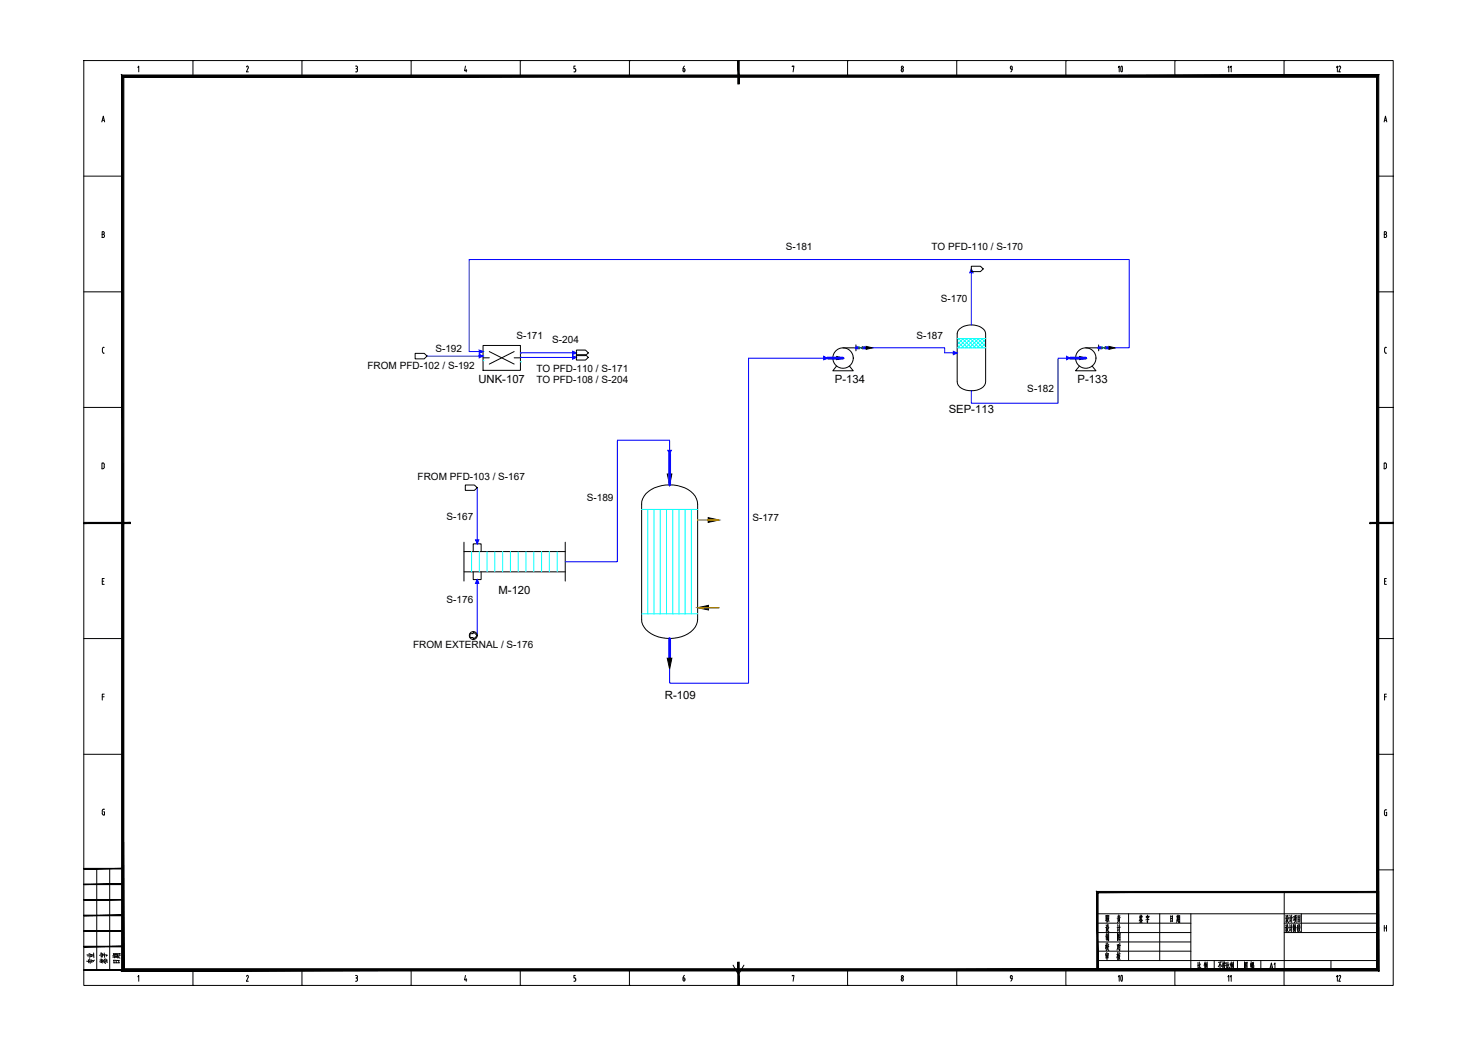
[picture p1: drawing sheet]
<svg xmlns="http://www.w3.org/2000/svg" width="420mm" height="297mm" viewBox="0 0 420 297" stroke-linecap="round" stroke-linejoin="round" font-family="sans-serif">
<g fill="none" stroke="#000" stroke-width=".28">
<path d="M23.8 17.2h372.3v262.9h-372.3zM39.2 19.2l.2-.4v1.6M54.8 17.2h.1M54.8 17.2v4.5M70.3 18.8l.3 .4-.6 1.2h.6M70.3 18.8l-.2 .2M85.8 17.2h.1M85.8 17.2v4.5M101.1 18.8l.5 .2v.3l-.2 .2 .2 .4M101.2 19.5h.1M101.6 19.9v.2M116.9 17.2h.1"/>
<path d="M116.9 17.2v4.5M132.3 18.8l-.2 1.3h.6M132.5 19.7v.7M147.9 17.2h.1M147.9 17.2v4.5M163.4 19.5l.3 .4M163.6 18.8h-.5v.7h.3M163.6 19.9v.2M178.9 17.2h.1M178.9 17.2v4.5M194.4 19.5h-.2v.6M194.5 19.5l.2 .4"/>
<path d="M194.6 18.8l-.4 .7M194.7 19.9v.2M209.9 17.2h.1M225.2 19v-.2h.5l-.2 1.6M240.9 17.2h.1M240.9 17.2v4.5M256.2 19.9v.2M256.2 19.9l.3-.4 .3 .4M256.7 19.9v.2M272 17.2h.1M272 17.2v4.5M287.2 19.1l.3-.3 .3 .3"/>
<path d="M287.2 19.2l.2 .4 .3 .1v-.5M287.7 19.6l-.4 .8M303 17.2h.1M303 17.2v4.5M334 17.2h.1M334 17.2v4.5M365 17.2h.1M365 17.2v4.5M28.9 34.7l.5-1.7 .3 1.7M29.1 34.2h.5M101.6 20.1l-.1 .3h-.4M163.7 20.1l-.1 .3h-.5"/>
<path d="M194.2 20.1l.2 .3 .3-.3M256.2 20.1l.3 .3 .3-.3M393.5 34.7l.4-1.7 .3 1.7M393.6 34.2h.5M23.8 50.1h11.1M391.6 50.1h4.5M396.1 50.1h.1M29 65.9l.6 .1v.4l-.2 .2 .3 .5-.3 .4h-.4zM29 66.6h.4M393.5 65.9l.6 .1v.4l-.2 .2 .3 .5-.3 .4h-.4zM393.5 66.6h.4M23.8 83h11.1"/>
<path d="M29.2 100l.2 .4M29.6 98.7l-.4 .2-.1 1.1M391.6 83h4.5M393.6 99.1v.9M393.6 100l.3 .4M393.9 98.7h.3M393.9 98.7l-.3 .4M396.1 83h.1M23.8 115.8h11.1M29.4 100.4h.2M391.6 115.8h4.5M393.9 100.4h.3"/>
<path d="M396.1 115.8h.1M29.3 133.2l.3-.2v-1.2l-.6-.2v1.7h.3M394.1 132.1v.6M394.2 132.7l-.4 .5M394.2 132.1l-.2-.4-.5-.1v1.7h.3M396.1 148.7h.1M29.1 165.2h.4M29.6 164.5h-.5v1.6h.5M393.6 165.2h.4M394.1 164.5h-.5v1.6h.5M23.8 181.5h11.1M29.1 198.1h.5"/>
<path d="M29.6 197.3h-.5v1.7M391.6 181.5h4.5M393.6 198.1h.5M394.1 197.3h-.5v1.7M396.1 181.5h.1M23.8 214.4h11.1M391.6 214.4h4.5M396.1 214.4h.1M29.5 230.7h.2v1h-.3M29.7 230l-.6 .2v1.2l.3 .2M393.6 230.7v.7M394 230.9h.2v.9l-.5-.1-.1-.3"/>
<path d="M394.2 230.2l-.5 .1-.1 .3M27.5 246.9v28.8M31.2 246.9v28.8M311.9 259.7h79.7M320.8 259.7v13.3M329.7 259.7v13.3M338.5 259.7v16M365.1 253.6v22.1M369.9 259.7v5.4M391.6 247.3h4.5M396.1 247.3h.1M39.2 277.7l.2-.4v1.6"/>
<path d="M54.8 275.7v4.4M70.3 277.2l.3 .4-.6 1.3h.6M70.3 277.3l-.2 .2M85.8 275.7v4.4M101.1 277.3l.5 .1v.4l-.2 .2M101.1 278.9h.2M101.2 278h.1M101.4 278l.2 .3M101.6 278.4v.1M101.6 278.5l-.2 .4M116.9 275.7v4.4M132.3 277.3l-.2 1.2h.6"/>
<path d="M132.5 278.2v.7M147.9 275.7v4.4M163.1 278.9h.3M163.6 277.3h-.5v.7a.48 .48 0 0 1 .5 .3 .48 .48 0 0 1-.2 .6M178.9 275.7v4.4M194.6 277.2l-.4 .8M194.7 278.4v.1M194.7 278.3l-.1-.3h-.4l.1 .8h.3l.1-.3M208.4 274.3l1.5 2.7 1.6-2.7M225.2 277.4v-.1h.5l-.2 1.6M240.9 275.7v4.4M256.4 278a.36 .36 0 0 1 .4 .4 .36 .36 0 0 1-.5 .3z"/>
<path d="M272 275.7v4.4M287.2 277.6l.3-.3 .3 .3M287.2 277.7l.3 .5M287.5 278.2h.2M287.7 277.7v.7l-.4 .5M303 275.7v4.4M311.9 273h79.7M311.9 262.4h26.6M311.9 265.1h26.6M311.9 267.7h26.6M311.9 270.4h26.6M324.1 261.6l.1 .4"/>
<path d="M324.2 260.1l-.2 .9M324.2 260.5v.4M324.3 260.8l.5 .8M324.3 261.6v.3M324.4 260.5h-.3M324.5 261.3l-.4 .1M324.6 260.1l-.8 1.7M324.6 260.5v.4M324.6 261.6l-.2 .5M324.7 262.1l-.7 .1M324.8 260.5h-.3M325.9 260.4v.5"/>
<path d="M326.2 260.1v.3M326.2 261.1v1.2l-.2-.3M326.4 260.8l-.4 .1M326.4 260.7l-.2 .5M326.6 260.4l-.1 .4M326.6 260.5h-.7M326.6 261.4l-.9 .1M332.8 260.3v1.7M333.2 261.1h-.4M333.3 261.8l-.5 .1M333.3 260.4l-.5 .1M333.3 260.3v1.7"/>
<path d="M334 275.7v4.4M334.7 260.1v1.4M334.7 261.6l-.2 .6M334.8 261.6l.1 .4M334.8 260.8h-.1M334.8 261.1l-.1 .1M334.9 260.1v1.3M335 260.5l-.5 .1M335 261.4l-.5 .2M335.1 260.3v1.1M335.3 261.3l-.3 .9M335.3 260.8h-.2"/>
<path d="M335.4 260.3v1.9l-.2-.1M335.4 260.3l-.3 .1M340.6 273.6v1.7M340.9 275l-.4 .4M340.9 274.3l-.3 .1M340.9 273.5v1.7l.2 .2h.2v-.5M341.2 274l-.3 .6M342.5 273.8v1.7M342.6 273.4l-.3 1M342.7 274.2l.2-.1-.3 1.2M342.7 274.5l.1 .3M342.8 273.8l-.2 .9"/>
<path d="M343 273.7l-.4 .1M343 274v.9M343.2 273.4v2.1l-.2-.3M345.2 273v2.7M346.8 273.9v1.5M346.9 273.5l-.6 1.3M347 274.1l.3 .6M347.3 273.4l-.9 .1M347.7 273.3v2.2l-.2-.3M347.8 274.3l-.3 .4M347.8 274l-.3 .1M347.9 273.7l-.1 .4"/>
<path d="M348 273.3l.1 .4M348.1 274l-.2 .9 .4 .5M348.2 274.5l-.4 1M348.3 273.8l-.4 .1M348.3 273.7v.4M348.4 274.4l-.6 .2M348.7 273.6v1.6M349 274.3l-.3 .1M349.1 273.5v1.7l.2 .2h.2v-.5M349.4 274l-.3 .6M350 273.8v1.7M350 273.4l-.3 1"/>
<path d="M350.1 274.2l.2-.1-.2 1.2M350.1 274.4l.1 .3M350.2 273.8l-.2 .9M350.4 273.7l-.3 .1M350.5 273.9v1M350.6 273.4v2.1l-.1-.3M351.8 273v2.7M353.8 275.4v-1.9v2M353.8 275.3l.7 .1M354.1 274.1l.4 .5M354.1 274.9l.1 .3M354.1 274.6l.1 .3"/>
<path d="M354.2 273.8l-.3 .5M354.3 274h-.2M354.4 273.9l-.5 .9M354.5 273.5v1.9M354.5 273.6l-.7 .1M355.5 273.9v.9M355.7 273.3v2.2M355.8 273.9v.7M355.8 274l-.3 .1M356 274.5v1M356.1 273.8v.6M356.2 274.6v.8"/>
<path d="M356.3 274.9l-.3 .1M356.3 273.9h-.2M356.3 273.8v.5h-.2M356.4 274.5l-.4 .1M356.4 275.4h-.4M356.4 273.5l-.4 .1M356.4 274.4v1M365 275.7v4.4M365.1 262.4h26.5M365.1 265.1h26.5M365.5 262.9l.1 .4M365.5 260.3l.2 .3"/>
<path d="M365.6 263.6h-.3M365.6 263.5v1M365.6 260.9l-.2 .1M365.6 260.8v1.1M365.7 264.2l-.2 .5M365.8 264l.5 .9M365.8 261.6l-.3 .4M365.8 262.8l-.1 1M365.9 260.2l-.2 1M365.9 261.4l.4 .8M366 262.8v.7l.3 .1M366 262.9l-.2 .1"/>
<path d="M366.1 260.2l.1 .7h.1M366.1 260.3h-.2M366.1 263.7l-.5 1.2M366.1 263.8h-.4M366.2 261.1l-.4 .1M366.2 261.1l-.5 1.1M366.6 262.8l.2 .4M366.7 260.2l.1 .3M366.7 263.4v1.2M366.7 263.5l-.2 .1M366.8 260.8l-.2 .1M366.8 260.8l-.1 1.1"/>
<path d="M366.8 264.2l-.2 .5M366.9 261.5l-.2 .5M367.1 262.8v2.1M367.2 260.1v2.1M367.4 263.5l-.6 .1M367.4 260.8l-.5 .2M367.7 263l.2-.1-.1 1.3-.1-.2M367.7 262.8v2M367.9 260.6v.9M368 260.5l-.3 .1M368.1 263.6l-.3 1.3M368.1 261.3l-.4 .3"/>
<path d="M368.1 260.6v1.1M368.2 263l.3 .8M368.2 262.7l-.3 1M368.2 263.6v1.3M368.3 260.9l-.1 1-.3 .4M368.3 260.3l-.1 .4M368.3 261.7l.2 .5M368.5 260.7h-.4M368.5 260.6v1.1M368.6 260.2l-.5 .1M368.9 263v1.8M369 260.2v1.9"/>
<path d="M369.1 263.7h-.2M369.1 263.3l-.2 .1M369.1 264l-.3 .2M369.1 262.8l-.2 .3M369.2 264l.4 .8M369.3 262.8l-.1 1M369.3 263l.2-.1v.6M369.5 263.5l.1 .1M369.5 261.3l-.5 .1M369.5 260.8l-.5 .1M369.5 263.8l-.5 1.1M369.5 261.8l-.5 .1"/>
<path d="M369.5 263.8l-.3 .1M369.6 260.3l-.6 .1M369.6 260.3l-.1 1.8M378.4 273v2.7M393.5 263v1.7M393.5 263.8h.7M394.2 263v1.7M54.8 280.1h.1M85.8 280.1h.1M116.9 280.1h.1M147.9 280.1h.1M178.9 280.1h.1"/>
<path d="M209.9 280.1h.1M240.9 280.1h.1M272 280.1h.1M303 280.1h.1M334 280.1h.1M365 280.1h.1"/>
<circle cx="256.5" cy="19.1" r=".32"/>
<circle cx="256.5" cy="277.6" r=".32"/>
</g>
<g fill="#000" stroke="#000" stroke-width=".28">
<path d="M209.7 17.2l.4 6.7v-6.7zM209.7 17.2l.4 6.7h-.4z"/>
<path d="M34.6 21.3l.6 254.1v-253.4zM34.6 21.3l.6 254.1-.6 .6zM35.2 275.4l-.6 .6 356.7-.6zM34.6 276l356.7-.6 .7 .6zM391.3 22v253.4l.7 .6zM391.3 22l.7-.7v254.7zM35.2 22h356.1l.7-.7zM34.6 21.3h357.4l-356.8 .7z"/>
<path d="M23.8 148.5v.3l13.3-.3zM23.8 148.8l13.3-.3v.3z"/>
<path d="M389.4 148.8h6.7v-.3zM389.4 148.5h6.7l-6.7 .3z"/>
<path d="M23.8 255.8h11.1v-.1zM23.8 255.7h11.1l-11.1 .1z"/>
<path d="M23.8 251.4h11.1v-.1zM23.8 251.3h11.1l-11.1 .1z"/>
<path d="M23.8 247h11.1v-.2zM23.8 246.8h11.1l-11.1 .2z"/>
<path d="M312.2 253.7h79.4v-.3zM311.8 253.4h79.8l-79.4 .3zM311.8 253.4l.4 22.3v-22zM311.8 253.4l.4 22.3h-.4z"/>
<path d="M23.8 275.8h11.1v-.2zM23.8 275.6h11.1l-11.1 .2z"/>
<path d="M23.8 269.1h11.1v-.1zM23.8 269h11.1l-11.1 .1z"/>
<path d="M23.8 264.7h11.1v-.2zM23.8 264.5h11.1l-11.1 .2z"/>
<path d="M23.8 260.3h11.1v-.2zM23.8 260.1h11.1l-11.1 .2z"/>
<path d="M209.7 273.5v6.6h.4zM209.7 273.5h.4v6.6z"/>
</g>
<g fill="none" stroke="#000" stroke-width=".28">
<path d="M239.6 98.9h3.7M243.3 98v1.7M272.8 93.5a5.4 5.4 0 0 1 7.1 .4l.3 1v13.6a3.5 3.5 0 0 1-4.1 2.6 3.5 3.5 0 0 1-4-2.6v-13.6l.3-1zM308.6 98.9h3.7M312.3 98v1.7M237.8 104l-1 1.4h5.8l-1.1-1.4M306.9 104l-1.1 1.4h5.8l-1.1-1.4M131.9 154.1v11.1M131.9 156.8h28.8M134.5 156.8v-2.2h2.3v2.2M160.7 154.1v11.1M183.6 140.3a10.3 10.3 0 0 1 13.4 0 4.6 4.6 0 0 1 1.3 3v32.8a6.1 6.1 0 0 1-5.7 5.2 9.4 9.4 0 0 1-9.5-3l-.7-1.5v-.7v-32.8a4.3 4.3 0 0 1 1.2-3z"/>
<path d="M131.9 162.5h28.8M134.5 162.5v2.2h2.3v-2.2"/>
<circle cx="239.7" cy="101.8" r="2.9"/>
<circle cx="308.7" cy="101.8" r="2.9"/>
</g>
<path d="M243.3 98.9h.9M245.2 98.9h1M312.3 98.9h.9M314.3 98.9h.9M235.3 101.8h4.3M304.3 101.8h4.3M190.4 129.1v8.7M190.4 181.5v5.6" fill="none" stroke="#00f" stroke-width=".8"/>
<path d="M244.2 98.6v.6l1-.6v.6zM244.7 98.9h.1M313.2 98.6v.6l1.1-.6v.6zM313.7 98.9h.1" fill="none" stroke="#0f0" stroke-width=".28"/>
<path d="M246.2 98.5l1.8 .4-1.8 .4zM315.2 98.5l1.8 .4-1.8 .4zM237.9 101.3l1.7 .5-1.7 .4zM306.9 101.3l1.7 .5-1.7 .4zM189.7 134.7h1.3l-.6 3.1zM201.3 147.1l3.1 .7-3.1 .7zM198.3 172.7l3.1-.6v1.3zM189.7 187.1h1.3l-.6 3.1z" fill="#000" stroke="#000" stroke-width=".28"/>
<g fill="none" stroke="#0ff" stroke-width=".28">
<path d="M272.1 98.1l.8 .8M272.1 97l1.9 1.9M272.1 96.3h8.1M272.1 98.9h8.1M272.5 96.3l2.6 2.6M272.7 96.3l-.6 .5M273.6 96.3l2.6 2.6M273.8 96.3l-1.7 1.6M274.7 96.3l2.6 2.6M274.9 96.3l-2.6 2.6M275.8 96.3l2.6 2.6M276 96.3l-2.6 2.6"/>
<path d="M276.9 96.3l2.6 2.6M277.1 96.3l-2.6 2.6M278 96.3l2.2 2.2M278.2 96.3l-2.6 2.6M279.1 96.3l1.1 1.1M279.3 96.3l-2.6 2.6M280.2 96.5l-2.4 2.4M280.2 97.5l-1.3 1.4M280.2 98.6l-.3 .3M134.1 156.8v5.7M136.3 156.8v5.7M138.5 156.8v5.7"/>
<path d="M140.7 156.8v5.7M142.9 156.8v5.7M145.1 156.8v5.7M147.3 156.8v5.7M149.5 156.8v5.7M151.8 156.8v5.7M154 156.8v5.7M156.2 156.8v5.7M158.4 156.8v5.7M182.4 144.8h15.9M184.1 144.8v29.7M185.9 144.8v29.7"/>
<path d="M187.7 144.8v29.7M189.5 144.8v29.7M191.2 144.8v29.7M193 144.8v29.7M194.8 144.8v29.7M196.5 144.8v29.7M182.4 174.5h15.9"/>
</g>
<path d="M198.3 147.8h6.1M198.3 172.7h6.1h-3" fill="none" stroke="#ffbf00" stroke-width=".38"/>
<!-- layer: equipment_outline -->
<path d="M137.3 98.2h10.6v7.1h-10.6z" fill="none" stroke="#000" stroke-width=".28"/>
<!-- layer: internal_symbol -->
<path d="M139.1 99.9l7.1 3.6M146.2 99.9l-7.1 3.6" fill="none" stroke="#000" stroke-width=".28"/>
<!-- layer: process_line -->
<path d="M137.3 101.7h1.8M146.2 101.7h1.7" fill="none" stroke="#000" stroke-width=".28"/>
<!-- layer: EQUIPMENT -->
<path d="M137.3 99.9h.1M137.3 101.2h.1M137.3 102.5h.1M147.9 100.3h.1M147.9 101.6h.1M147.9 102.9h.1" fill="none" stroke="#0ff" stroke-width=".28"/>
<!-- layer: STREAM -->
<path d="M276.1 76.4v16M248 98.9h20.5v1.4h3.6M317 98.9h4v-25.1h-187.7v26.1h4M121.4 101.2h15.9M147.9 100.3h16M147.9 101.6h16M235.3 101.8h-22.5v92.4h-22.4v-4M304.3 101.8h-3.5v12.8h-24.7v-3.5M135.7 138.6v16M190.4 129.1v-4h-14.9v34.6h-14.8M135.7 164.7v16" fill="none" stroke="#00f" stroke-width=".28"/>
<!-- layer: STREAM_ARROW -->
<g fill="#00f" stroke="#00f" stroke-width=".28">
<path d="M135.2 153.4h.9l-.4 1.2z"/>
<path d="M276.1 76.4l.5 1.1h-.9z"/>
<path d="M162.8 99.8l1.1 .5-1.1 .5z"/>
<path d="M135.7 164.7l.4 1.1h-.9z"/>
<path d="M234.2 101.3l1.1 .5-1.1 .5z"/>
<path d="M136.2 99.5l1.1 .4-1.1 .5z"/>
<path d="M303.2 101.3l1.1 .5-1.1 .5z"/>
<path d="M271 99.9l1.1 .4-1.1 .5z"/>
<path d="M189.9 128h1l-.5 1.1z"/>
<path d="M136.2 100.7l1.1 .5-1.1 .5z"/>
<path d="M162.8 101.1l1.1 .5-1.1 .5z"/>
</g>
<!-- layer: CONNECTOR -->
<g fill="none" stroke="#000" stroke-width=".28">
<path d="M276.1 75.7h2.6l.8 .7-.8 .8h-2.6zM163.9 99.5h2.5l.8 .8-.8 .8h-2.5zM118 100.4h2.6l.8 .8-.8 .8h-2.6zM163.9 100.8h2.5l.8 .8-.8 .7h-2.5zM132.3 137.9h2.6l.8 .7-.8 .8h-2.6zM133.6 180.1h.9v-.5l1.2 1.1-1.2 1.1v-.6h-.9z"/>
<circle cx="134.5" cy="180.6" r="1.12"/>
</g>
<text font-size="6.6" x="315.7" y="280.8">10</text>
<text font-size="6.2" x="315.7" y="22.2">10</text>
<text font-size="5.7" x="27.9" y="275.2" transform="rotate(-90 27.9 275.2)">专业</text>
<g font-size="5.3">
<text x="312.9" y="263.5">职 责</text>
<text x="313.3" y="268.5">制 图</text>
<text x="31.4" y="275.2" transform="rotate(-90 31.4 275.2)">签字</text>
<text x="34.9" y="274.8" transform="rotate(-90 34.9 274.8)">日期</text>
<text x="312.9" y="271.3">校 对</text>
</g>
<g font-size="4.4">
<text x="378.5" y="21.5">12</text>
<text x="363.4" y="276.6" transform="rotate(-90 363.4 276.6)">A1</text>
<text x="382.1" y="280.1" transform="rotate(-90 382.1 280.1)">12</text>
</g>
<g font-size="4">
<text x="351" y="21.5" transform="rotate(-90 351 21.5)">11</text>
<text x="351" y="280.1" transform="rotate(-90 351 280.1)">11</text>
</g>
<g font-size="3.2">
<text x="136" y="108.8">UNK-107</text>
<text x="237.3" y="109">P-134</text>
<text x="306.4" y="109">P-133</text>
<text x="269.7" y="117.4">SEP-113</text>
<text x="141.7" y="168.7">M-120</text>
<text x="189" y="198.7">R-109</text>
</g>
<g font-size="2.8">
<text x="223.4" y="71.1">S-181</text>
<text x="264.8" y="71.1">TO PFD-110 / S-170</text>
<text x="267.4" y="85.7">S-170</text>
<text x="123.8" y="100.1">S-192</text>
<text x="146.8" y="96.3">S-171</text>
<text x="157" y="97.6">S-204</text>
<text x="260.5" y="96.5">S-187</text>
<text x="104.5" y="104.8">FROM PFD-102 / S-192</text>
<text x="152.5" y="105.9">TO PFD-110 / S-171</text>
<text x="152.5" y="108.9">TO PFD-108 / S-204</text>
<text x="292" y="111.4">S-182</text>
<text x="118.7" y="136.4">FROM PFD-103 / S-167</text>
<text x="166.8" y="142.4">S-189</text>
<text x="126.9" y="147.9">S-167</text>
<text x="213.9" y="148">S-177</text>
<text x="126.9" y="171.4">S-176</text>
<text x="117.5" y="184.2">FROM EXTERNAL / S-176</text>
</g>
</svg>
